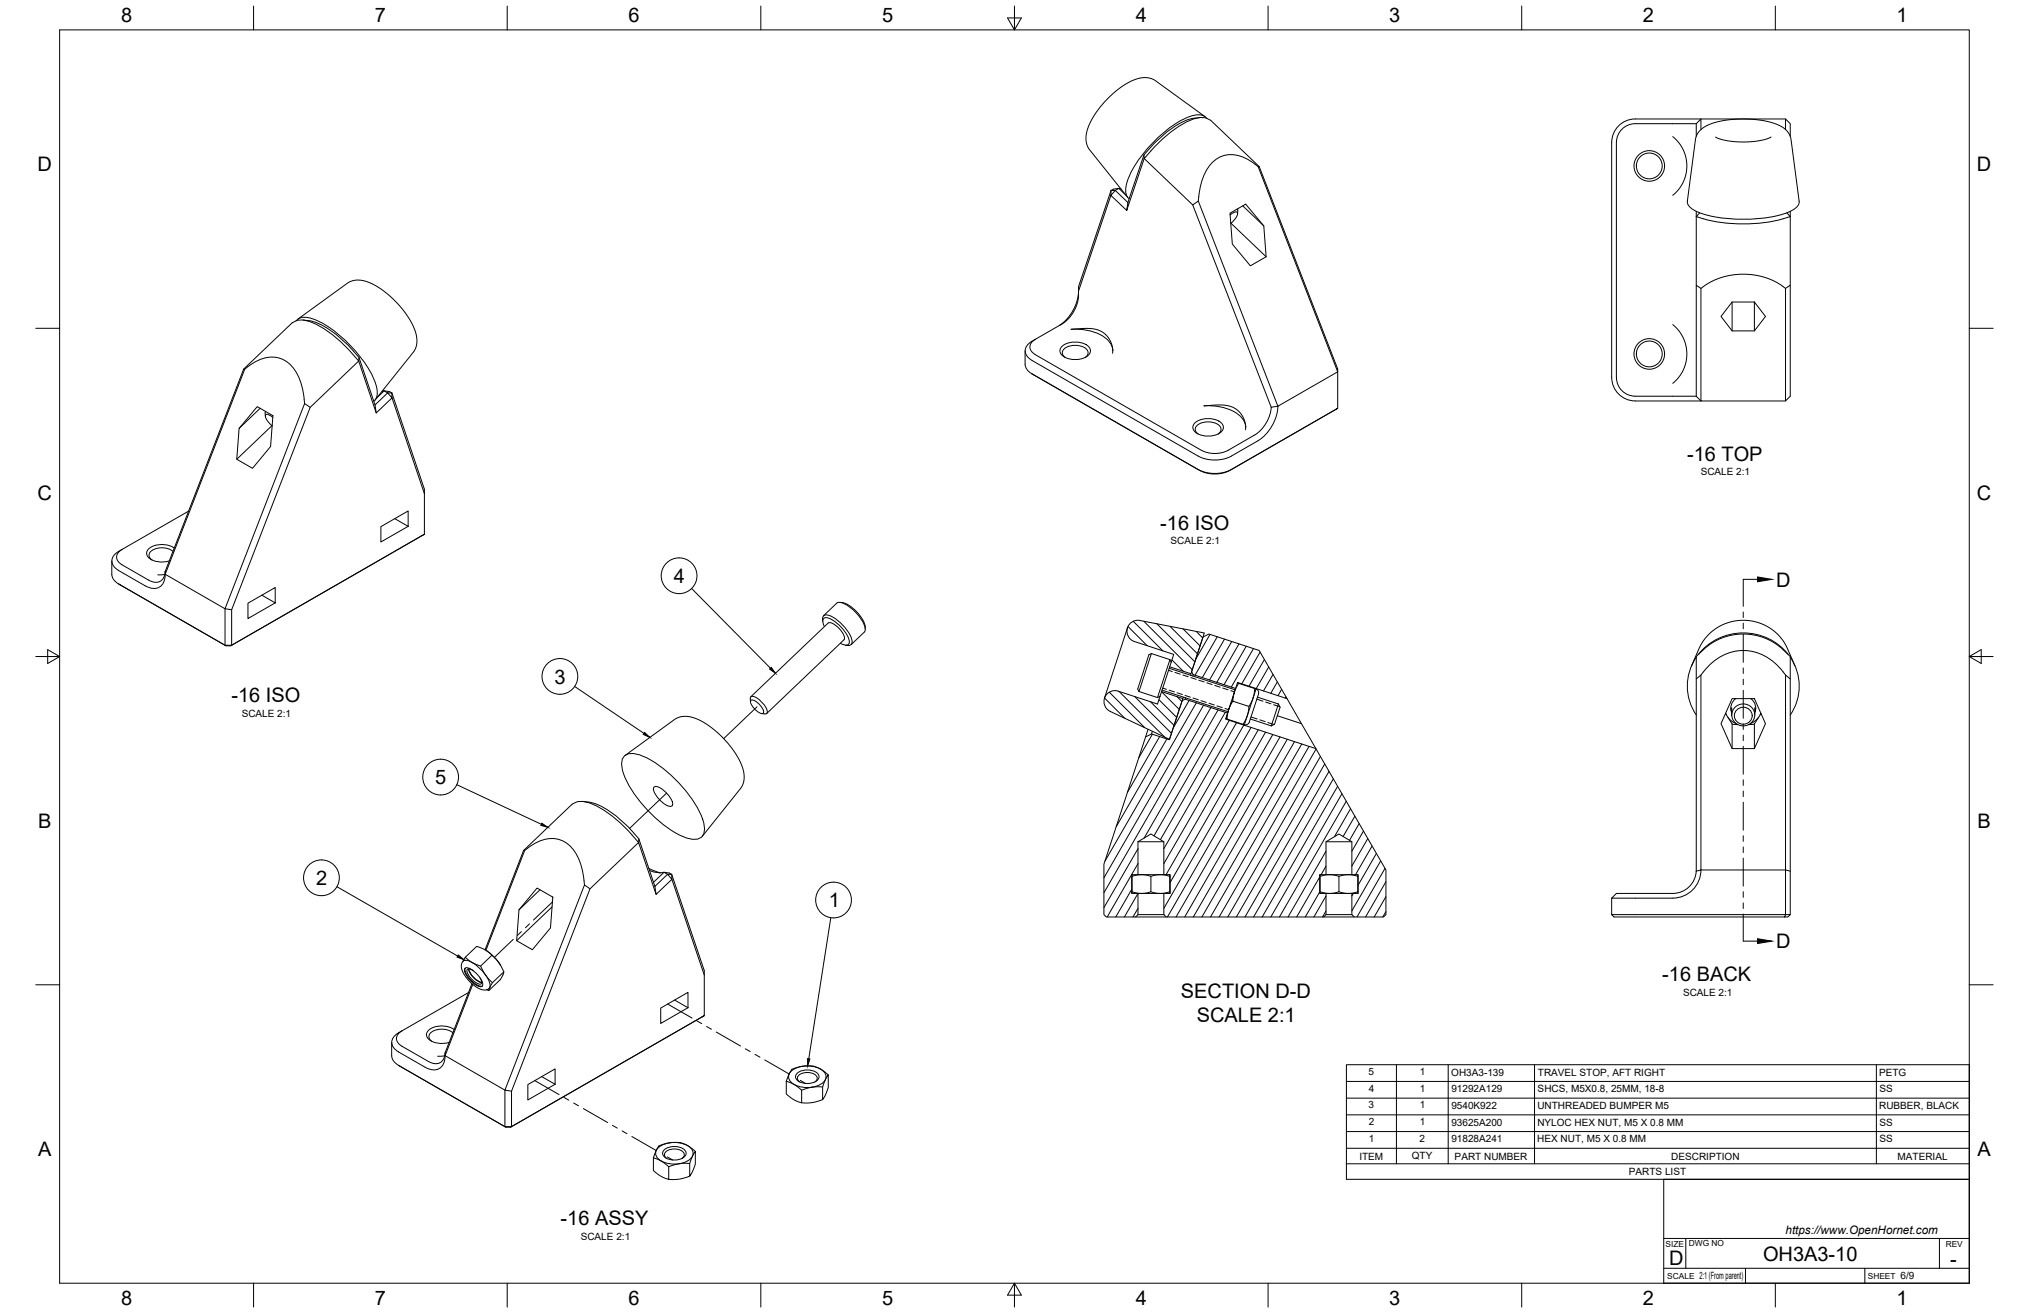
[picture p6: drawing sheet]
<svg xmlns="http://www.w3.org/2000/svg" width="864mm" height="559mm" viewBox="0 0 864 559" stroke-linecap="round" stroke-linejoin="round" font-family="sans-serif">
<!-- layer: Visible -->
<g fill="none" stroke="#000" stroke-width=".43">
<path d="M510.7 50a26.5 26.5 0 0 0-16.2 8l-7.6 7.9-6.8 20.3M512.8 49.6l-21.1-15.3-1.7-.9-1.7-.3-4.3 .4-4.1 1.8-4.8 3.3-4.7 4.5-3.9 4.8-3.1 5.5-1.1 4 .2 3.7 1.3 2.7 16.2 20.2M513.6 50.3a5.8 5.8 0 0 0-6.8-.8 52.5 52.5 0 0 0-23 19.7 21.6 21.6 0 0 0-4.6 12.7 3.9 3.9 0 0 0 1.4 2.7M712 58.1l2.6 2.7 1.7 2.7 1.2 3.4 .5 3.3-.3 3.5-1.2 3.7-1.9 3-2.6 2.7M722 52.6h-26a8 8 0 0 0-8 8v100a8 8 0 0 0 8 8h24.1a2.49 2.49 0 0 1 3.1 1.3l.8 .7h-28a10 10 0 0 1-10-10v-100a10 10 0 0 1 10-10h64l2 2v5.4M723.6 55.5l2.5-1.8 3.3-1.4 5-1.1 5.5-.5 5.8 .1 5.4 .6 4.7 1.3 3.2 1.6 2.1 2.1 1.1 2.3 3.6 26.9a4.9 4.9 0 0 1-3.9 4.4 61.2 61.2 0 0 1-39.8 0l-2.7-1.8a3.1 3.1 0 0 1-1.2-2.6l3.4-26.2 .6-2zM724 55.1v-4.5l-2 2v5.4M730.2 58.3l1.7 .8 2.7 .7 6.6 .6 7-.4 3.5-.8 2.1-.9M760 50.6v4.5M486.9 65.9l.1 1.6a51.9 51.9 0 0 1 21.4-17l1.3-.3a6.8 6.8 0 0 1 5.6 1l20.7 19.7 33.4 86.1v1.2l-33.9-87.3h.5M534.2 69.9a14.8 14.8 0 0 0-14.4-3.3 16.3 16.3 0 0 0-8.8 12.5l-1 6.5 33.9 87.3 25.5-14.7v15.6M534.2 69.9l1.3 1"/>
<path d="M472.8 83.2l6.8 6.4M472.9 81.1l1.8-.1-1.9 2.2zM476.2 80.2l-2.3 .3-1 .6-13.9 40.9v1.9l13.8-40.7M476.2 80.2l-1.5 .8 5.4 5.2M476.2 80.2l3.1 2.9M476.2 80.2l.9 .2M480.1 86.2l-.5 3.4 7.4-22.1 20.7 19.7M510 85.6l-2.3 1.6 33.4 86.1M523.5 90.7l6.7-3.8 7.7 9.3 1 13.1-6.7 3.8-7.7-9.2zM523.6 91.5l1.9-1.2h1.1a5.2 5.2 0 0 1-2.8 4.8M523.9 95l15 14.3M526.7 88.9l.1 2.1"/>
<path d="M529 87.6l8.9 8.6M722 90v31.4M723.4 90.6l-1.4 1.6 3 .9M760.5 90.6l1.5 1.6a66.1 66.1 0 0 1-37 .9M762 90v78.6l-2 2v-47.9l2-1.3M126.1 136.5a5.8 5.8 0 0 1 6.8-.9 52.5 52.5 0 0 1 23 19.8 21.6 21.6 0 0 1 4.6 12.6 3.9 3.9 0 0 1-1.4 2.8M126.8 135.8l21.2-15.3 2.8-1.2 3.8 .1 5.2 2.1 4.7 3.3 4.8 4.5 3.6 4.4 3 5.2 1.5 4.6-.2 3.8-1.3 2.7-16.2 20.2M129 136.2a26.5 26.5 0 0 1 16.2 8l4.1 3.9 3.5 4 6.8 20.2M459 123.9a15.5 15.5 0 0 1-7 14l-11.4 6.5M459 124a18.8 18.8 0 0 1-8.1 14.5M712 138.2l2.6 2.6 1.7 2.7 1.2 3.4 .5 3.3-.3 3.6-1.2 3.6-1.9 3-2.6 2.7M724 122.7l-2-1.3v47.2"/>
<path d="M725 122l-1 .7v47.9h36M725 122a29.8 29.8 0 0 1 35 .7M737.2 128.5h9.5l4.7 6.2-4.7 6.1h-9.5l-4.7-6.1zM737.2 128.5v12.3M746.7 128.5v12.3M104.2 157.1h-.5l-33.4 86.1M152.8 152.1l-.1 1.5a51.7 51.7 0 0 0-21.4-16.9l-1.3-.3a6.9 6.9 0 0 0-5.6 1l-20.7 19.7M436.3 149.3v5.7M436.3 155a5 5 0 0 0 3 4.1M439.2 159.1l.8 .4M439.2 159.1l71.5 41.1a14.1 14.1 0 0 0 12.7 0l46-26.4-45.3 26M439.2 153.4l70.7 40.7"/>
<path d="M440.6 144.4a5.9 5.9 0 0 0-4.2 5.3 5 5 0 0 0 2.9 3.7M440.6 150.9l70.8 40.7a12.5 12.5 0 0 0 11.3 0l11.3-6.5M440.7 144.4a3.4 3.4 0 0 0-2.4 3.3 3.4 3.4 0 0 0 2.4 3.2M452.3 147.2a9.4 9.4 0 0 1 11.3 .5 2.96 2.96 0 0 1-2.2 4.6 9.5 9.5 0 0 1-9.7-1.4 2.47 2.47 0 0 1 .6-3.7zM453.4 152.1a2.34 2.34 0 0 1-1.2-2.3 2.34 2.34 0 0 1 1.7-2 7.4 7.4 0 0 1 9.1 1.6 2.2 2.2 0 0 1-1.1 2.7M473.6 149.3a9.5 9.5 0 0 0-7.3-7.7 25.6 25.6 0 0 0-10.4-1.5l8.1-.3 2.5 .4 2.6 1 1.9 1.7 1.7 2.5 .8 2.3v2.6M109.5 173.1l6.7 3.8-1 13.1-7.7 9.3-6.7-3.8 1-13.2zM110.7 173.8l-8.9 8.5M112.8 175.8l.1 1.3M113 175.1l-.1 .7M116.1 177.7l-1.9-1.3-1.1 .1a5.2 5.2 0 0 0 2.8 4.7M129.6 171.7a23.5 23.5 0 0 0-7.1-17.5 12.6 12.6 0 0 0-15.3 .6l-3 2.3-33.9 87.3 25.5 14.7v15.5l-45.3-26.1a5 5 0 0 1-2.9-4"/>
<path d="M132 173.4l-2.4-1.7-33.8 87.4 2.8 .4M159.6 172.3l.5 3.4M163.5 166.3l2.3 .4 1 .5 13.8 41v19.2M163.5 166.3l1.5 .9M163.5 166.3l-3.1 3M163.5 166.3l-.9 .2M165 167.2h1.8l.1 2.1zM165 167.2l-5.4 5.1M508.9 179.8a9.4 9.4 0 0 1 11.2 .5 2.96 2.96 0 0 1-2.1 4.6 9.5 9.5 0 0 1-9.7-1.5 2.47 2.47 0 0 1 .6-3.6zM541.1 173.3a15.7 15.7 0 0 1-7.1 11.8M543.9 172.9l-2.8 .4M543.9 172.9a18.7 18.7 0 0 1-8.5 14.7l-11.3 6.5"/>
<path d="M115.7 181.2l-14.9 14.3M510 199.8a15.6 15.6 0 0 0 14.1 0M510 194.1a15.6 15.6 0 0 0 14.1 0M510 184.7a2.34 2.34 0 0 1-1.3-2.3 2.34 2.34 0 0 1 1.7-2 7.4 7.4 0 0 1 9.1 1.5 2.2 2.2 0 0 1-1.1 2.8M530.2 181.8a9.5 9.5 0 0 0-7.3-7.7 25.6 25.6 0 0 0-10.4-1.4l8-.3 3 .5 2.2 .9 1.9 1.6 1.6 2.4 .9 2.6v2.5M80.3 217.5l-28.4 16.3M180.6 210.1l-13.7-40.8-6.8 6.4-7.4-22.1-20.7 19.8-33.4 86.1v15.1h-2.8l.4 .2M47.6 238.7v5.8M50.5 234.7a4.3 4.3 0 0 0-2.9 4 4.3 4.3 0 0 0 2.9 4.1l11.3 6.5a5.1 5.1 0 0 0 7.9-1.5l.5-2.1 .1-2.5M51.9 233.9l-1.4 .8M52 233.8a3.4 3.4 0 0 0-2.4 3.3 3.4 3.4 0 0 0 2.4 3.3l11.2 6.5a4.3 4.3 0 0 0 4.8 .6 4.3 4.3 0 0 0 2.3-4.3M73.6 234.7a7.8 7.8 0 0 0-9.7 .3l-.5 1.5 .4 1 .9 .8"/>
<path d="M74.2 233.3a9 9 0 0 0-11.5 1.1 3.2 3.2 0 0 0 2.7 4.2l3.8 .6 2.9-.5M162.1 224.1l11.6-6.6v6.5l-11.6 6.7zM168 220.7l5.7 3.3M50.5 248.5l45.7 26.3h2l82.4-47.4-82.4 47.4M51.2 248.9h.1M70.1 244.5l-3 .1M105.5 256.7l11.6-6.7v6.6l-11.6 6.6zM111.4 253.3l5.7 3.3M357.5 256.4l1 .1M358.5 256.5a15.3 15.3 0 0 1 9.7 10.1M350.2 264.4a2.01 2.01 0 0 1 1.1-2.7 13.5 13.5 0 0 1 8.8 6 7.4 7.4 0 0 1 2.4 6.4l-.9 .6h-.7M350.5 262l5.6-5.3a3.9 3.9 0 0 1 4.3 .8 16.4 16.4 0 0 1 7.9 10.5l-.4 1-5.6 5.3"/>
<path d="M350.9 266.7l-.6-1.6a1.62 1.62 0 0 1 .4-2 1.62 1.62 0 0 1 2 0 15.5 15.5 0 0 1 8.8 10.2 1.47 1.47 0 0 1-2.3 1.1l-1.5-.6M359.9 274.6l1 .1M368.2 266.6l.1 1.1M479.9 267.2l-9.8 29.9M490.1 278.2l-1.1 .5-4.8 14.5 .6 1.1M490.1 278.2l-5.3 16.1M490.1 278.2l7.9 2.5M722 279.7a21.7 21.7 0 0 0 0 24.6M722.8 278.6a24.6 24.6 0 0 1 38.4 0M725 276.5l-3 2.9v9.5M725 276.5a24.9 24.9 0 0 1 34 0l3 2.9v109.9M762 279.7a21.7 21.7 0 0 1 0 24.6"/>
<path d="M319.4 298.7l-.1-1.4a1.1 1.1 0 0 1 .8-1 1.1 1.1 0 0 1 1.2 .3 10 10 0 0 1 5.3 6.4 .82 .82 0 0 1-1 .8M319.6 296.5l32.9-31.3a4.8 4.8 0 0 1 4.7 2.3 4.8 4.8 0 0 1 2 4.8l-32.9 31.3M319.6 298a4.6 4.6 0 0 1 4.4 2.7l.9 1.6-.1 1.2a4.6 4.6 0 0 1-4.3-2.6l-1-1.7zM484.8 294.3l7.9 2.6M493.7 296.3l-1 .6M494.4 294.3l9 3-5.6 17.4-25.3-11.9a4.6 4.6 0 0 1-2.3-5.9 4.6 4.6 0 0 1 5.8-2.7l16.7 5.4 1-3.3M494.6 293.7l28.1 9.2M497.6 284.4l28.1 9.2M498 280.7l-5.3 16.2M498 280.7l.5 1.1M498.5 281.8l-4.8 14.5M498.5 281.8l1.1-3.3-16.7-5.5a4.6 4.6 0 0 1-3.1-5.6 4.6 4.6 0 0 1 5.4-3.3l27.4 5.3-5.7 17.3-9.1-2.9"/>
<path d="M503.7 296.7l-.3 .6M504.6 297l-.2 .6M506.9 286.7l-.2 .7M507.8 287.1l-.1 .6M524.7 298.4l6.9 2.3M525.4 294.4l-.4 1.6a11.6 11.6 0 0 1-1.9 5.6l-.2 .4zM525.9 293l-18.1-5.9-.6-1.2 4.8-14.8 2.5-1.3 21.4 7 11.9 20.5M526.7 290.6l21.1 6.7 12.3 21.3M526.7 290.6l.5 .2-1.8 3.6zM527.2 290.8l6.9 2.3M534.6 293.2l1 .8 .1 1.3M534.6 293.2l-5 15.2"/>
<path d="M534.6 293.2l-.5-.1-.4 2.8-1 2.7a14.4 14.4 0 0 0-1.8 5.8l-1.8 3.9 .5 .1M535.2 296.7l8.9 2.9M535.7 295.3l-3.9 11.7a1.74 1.74 0 0 1-2.2 1.4M544.1 299.6l-3 9.3M544.1 299.6l.7 1.4-.1 .6-2.2 6.6-1.4 .7M720 283.4l3.8-8.7 2-3.1 1.7-1.9 3.2-2.5 3.3-1.7 3.9-1.1 3.3-.4 3.4 .1 3.9 .9 3.8 1.7 3.3 2.3 2.5 2.6 1.7 2.5 4.2 9.3M724 287.3l-2 1.6v81.9l2-.6M725 286l-1 1.3v82.9h36v19.1h-74l1 .9h74l1-.9h-2l-.4 .9M725 286a20.1 20.1 0 0 1 28-5.7 26.8 26.8 0 0 1 7 7M737.2 297.3h9.5l4.7 10.7-4.7 10.6h-9.5l-4.7-10.6zM738.8 297.3a4.9 4.9 0 0 0-1.7 5.9M745.2 297.3a4.9 4.9 0 0 1 1.7 5.9"/>
<path d="M762 288.9l-2-1.6v82.9l2 .6M324.2 303.7l1.3 .1M488.7 310.4l-1.1 3.2M490.5 311.2l-.4 1.2M521.7 305.9l38.4 12.7 29.8 51.6v19.1l-1 .9h-12.5l-1-.9v-9.1M522.2 306l6.9 2.3M522.5 303.5l-18.1-5.9-1.2 .6-5.5 16.6-7.6-2.4-2.5 1.2-17.7 54.2v21.5l1 .9h12.5l1-.9v-9.1M522.9 302l-.7 4-.5-.1zM532.2 306l8.9 2.9M543.7 304.6l10.2 3.4M734.4 303.6l.4 .6M734.5 303.5l1.9 2.9 2.6 1.6"/>
<path d="M735.4 305.2l.7 1.1a2.73 2.73 0 0 0 3.6 2.1M736.7 301.3l.4 1.9M737.1 301.2v3.1M737.2 308.1v10.5M738.2 301.3a4.8 4.8 0 0 1 7.1-.6 4.8 4.8 0 0 1 0 7.1 4.8 4.8 0 0 1-7.1-.5 4.5 4.5 0 0 1 0-6zM746.7 308.1v10.5M746.9 301.2v3.1M747.3 301.3l-.4 1.9M748.5 305.2l-.6 1.1a2.81 2.81 0 0 1-3.4 2.1h-.3M749.5 303.5l-2 2.9-2.6 1.6M749.5 303.6l-.3 .6M265.9 321.6a7.3 7.3 0 0 1 7.8 .2 54.1 54.1 0 0 1 25.4 26.9l.4 1.5a5.5 5.5 0 0 1-1.7 6.6 12.2 12.2 0 0 1-10.3-2.4 55.2 55.2 0 0 1-22.1-25.2l-.5-1.5a5.9 5.9 0 0 1 1-6.1z"/>
<path d="M266.1 321.5l21-15.3 3.2-1.3 3.6 .2 4.8 1.9 4.5 2.9 5.1 4.7 3.9 4.8 3 5.2 1.4 4.3v3.6l-1.5 3.2-16.1 20.2M278.3 335.1a2.75 2.75 0 0 1 3.4 .7 10.1 10.1 0 0 1 4.6 6.6 1.24 1.24 0 0 1-2.1 .6 10.8 10.8 0 0 1-6.1-7.5zM248.1 341.1a26.5 26.5 0 0 1 16.3 8l4 3.9 3.5 4 6.8 20.2M271.9 357l-.1 1.6a51.6 51.6 0 0 0-21.4-17l-1.3-.3a6.9 6.9 0 0 0-5.6 1l-20.7 19.7M484.4 358.2l5.5-3.3 5.5 3.3v14.1M484.4 358.2h11M484.4 358.2v14.1M564.4 358.2h11M222.8 362h.5M222.8 362l-16.3 42.2M224.6 361l-1.3 1-16.5 42.5M224.6 361a14.8 14.8 0 0 1 14.4-3.4 16.3 16.3 0 0 1 8.8 12.5l.8 4.7"/>
<path d="M228.6 378l6.7 3.8-1 13.1-7.7 9.3-6.7-3.9 1-13.1zM229.8 378.7l-8.9 8.5M248.6 374.8l.2 1.8M251.1 378.3l-2.3-1.7-33.9 87.4 2.8 .4M276.2 369.6l5 1.9M276.5 370.5a9.6 9.6 0 0 0 6.1 .7M278.7 377.2l.6 3.4M282.6 371.2l2.3 .4 1 .5 13.9 41v19.1M282.6 371.2l1.5 .9M282.6 371.2l-4.4 4.3M284.1 372.1h1.8l.1 2.1zM284.1 372.1l-5.4 5.1"/>
<path d="M481.9 372.3v7.9M481.9 372.3h16M481.9 372.3v7.9h16M481.9 373l3.5-.7 2.4 .1 2.1 .6v6.5l-3.6 .7-2.3-.1-2.1-.6M489.9 373l3.5-.7 2.4 .1 2.1 .6v6.5l-3.6 .7-2.3-.1-2.1-.6M497.9 372.3v7.9M497.9 379.5v.7M497.9 372.3v.7M561.9 372.3v7.9M561.9 372.3h16M561.9 372.3v7.9h16M561.9 373l3.5-.7 2.4 .1 2.1 .6v6.5l-3.5 .7-2.4-.1-2.1-.6"/>
<path d="M564.4 372.3v-14.1l5.5-3.3 5.5 3.3v14.1M569.9 373l3.5-.7 2.4 .1 2.1 .6v6.5l-3.5 .7-2.4-.1-2.1-.6M577.9 372.3v7.9M577.9 379.5v.7M577.9 372.3v.7M724 370.2a12 12 0 0 1-12 12h-26l2-2h24a10 10 0 0 0 10-9.4M235 386l-15.1 14.3M483.4 390.2h13M484.4 389.3h11M495.4 380.2v9.1l1 .9h67l1-.9v-9.1M563.4 390.2h13M564.4 389.3h11"/>
<path d="M686 382.2v7.1M197 409.2l1.1-1.8 1.9 1.6 2.4 1.3a3.5 3.5 0 0 1 3.2 3l2.9 3.9a1.06 1.06 0 0 1 .7 1.6l-.7 1.4M197 409.2a2.48 2.48 0 0 1 3.2 0 16.7 16.7 0 0 1 8.4 10.1l-.4 1.3-2 .8-2.5-.8-2.6-1.7-2.5-2.7-1.7-2.7-.6-2.4zM197.8 412.2a2.62 2.62 0 0 1 3.3 .7 9.7 9.7 0 0 1 4.4 6.3 .96 .96 0 0 1-1.4 .7 10.4 10.4 0 0 1-6.4-7.3zM198 412a5.7 5.7 0 0 0 2.4 5.1 5.7 5.7 0 0 0 4.9 2.5M198.1 407.4l4.8-4.6 2.8 1.1 2.1 1.2 2.9 2.6 1.6 2M199.4 412.3a8.1 8.1 0 0 0 5.6 5.9M199.6 412.3a8.2 8.2 0 0 0 5.4 5.8M200.9 418.7l-11.5 29.4M201.2 419l-11.8 30.3 25.5 14.7v15.5l-45.3-26.1M201.5 413.2l-1.9-.9a1.08 1.08 0 0 0-1 .8 1.08 1.08 0 0 0 .4 1.2 8.3 8.3 0 0 0 5.5 4.6l.5-.9-.7-1.9M207.2 404.7l2.5 2 2.6 3"/>
<path d="M209.4 406.5l-4.8 4.6M212.3 409.7l1 1.5a3.8 3.8 0 0 1 1 3l-1.4 2.7-4.8 4.6M212.3 409.7l.7 1M213 410.7v.1M214.4 413.6l-4.8 4.6M299.8 415l-13.8-40.8-6.7 6.4-7.5-22-20.7 19.7-33.4 86.1v15.1h-2.8l.4 .2M171.1 438.7a3.4 3.4 0 0 0-2.4 3.3 3.4 3.4 0 0 0 2.4 3.2M192.8 439.5a7.8 7.8 0 0 0-9.8 .4l-.4 1.5 .3 .9 .9 .9M193.3 438.2a9 9 0 0 0-11.5 1 3.2 3.2 0 0 0 2.8 4.3l3.7 .6 2.9-.5M199.4 422.4l-29.8 17.2a4.3 4.3 0 0 0-2.9 4 4.3 4.3 0 0 0 2.9 4.1l11.4 6.5a5.1 5.1 0 0 0 7.8-1.5l.6-2.1v-2.5M208.5 420.2l-.2 .4a.69 .69 0 0 1-.3 .8 .69 .69 0 0 1-.9-.2M281.2 429l11.6-6.7v6.6l-11.6 6.7z"/>
<path d="M287.1 425.6l5.7 3.3M166.7 443.6v5.7a5 5 0 0 0 3 4.1M169.6 453.4l.7 .4M170.3 453.8h.1M170.3 453.8l45 25.9h2l82.5-47.5-82.5 47.5M171 445.3l11.4 6.5a4.3 4.3 0 0 0 4.8 .5 4.3 4.3 0 0 0 2.2-4.2M189.3 449.3l-3 .2M230.6 458.2l5.7 3.3M336.7 455.9a11.2 11.2 0 0 1 14.3 .6 3.6 3.6 0 0 1-2.5 5.4 11.4 11.4 0 0 1-12.3-1.9l-.5-1.1v-1.2zM339.4 456.7a7.1 7.1 0 0 1 8.8 .5 2.63 2.63 0 0 1-2.5 3.7 6.2 6.2 0 0 1-7-2.1 1.96 1.96 0 0 1 .7-2.1zM352.5 457.5v5.3l-1 2.9-1.4 2.3v-5.4l1.3-3.3zM352.5 457.5l-3.1-2.4-2.9-1.3-3.1-.2-3.7 .6a5.3 5.3 0 0 0-4.5 4.6l-.5 1.4v5.4l3.1 2.4 3.4 1.3v-5.3l-3.1-2.4-3.4-1.4"/>
<path d="M224.7 461.6l11.6-6.7v6.6l-11.6 6.6zM340.3 460.4a1.96 1.96 0 0 1-.8-2.2 1.96 1.96 0 0 1 1.9-1.4 5.4 5.4 0 0 1 6.4 1.7 1.79 1.79 0 0 1-.9 1.9M350.1 468l-4.7 1.3h-4.2M350.1 462.6l-4.2 .1-4.7 1.3M280.1 488.5a11.2 11.2 0 0 1 14.3 .6 3.6 3.6 0 0 1-2.5 5.4 11.4 11.4 0 0 1-12.3-1.9l-.5-1.2v-1.2zM282.8 489.2a7.1 7.1 0 0 1 8.9 .5 2.63 2.63 0 0 1-2.6 3.8 6.2 6.2 0 0 1-7-2.1 1.96 1.96 0 0 1 .7-2.2zM283.8 493a1.96 1.96 0 0 1-.9-2.2 1.96 1.96 0 0 1 1.9-1.4 5.4 5.4 0 0 1 6.4 1.6 1.79 1.79 0 0 1-.9 2M293.6 495.2h-4.3l-4.7 1.3M296 490v5.4l-1.2 3-1.2 2.1v-5.3l1.1-3.2zM296 490l-3.3-2.4-2.8-1.2-3.1-.2-3.7 .6a5.3 5.3 0 0 0-4.5 4.6l-.5 1.4v5.4l3.1 2.3 3.4 1.4v-5.4l-3-2.3-3.5-1.4M293.6 500.5l-4.8 1.4h-4.2"/>
<circle cx="702" cy="70.6" r="6.5"/>
<circle cx="702" cy="70.6" r="5.5"/>
<circle cx="702" cy="150.6" r="6.5"/>
<circle cx="702" cy="150.6" r="5.5"/>
<circle cx="742.1" cy="304.6" r="3.7"/>
</g>
<!-- layer: Tweak Trail -->
<g fill="none" stroke="#000" stroke-width=".43">
<path d="M322.2 300.8l-14.2 13.5M283.7 337.5l-15.8 15.1M218.5 399.8l-8.1 7.6M221.9 396.5l-1.7 1.6M225.4 393.2l-1.8 1.6M235.1 383.9l-8 7.7M284.2 427.3l10.4 6M296.6 434.5l2.1 1.2M300.7 436.9l2.1 1.1M304.9 439.2l10.3 6M227.6 459.9l10.4 6M317.2 446.4l2.1 1.1"/>
<path d="M321.4 448.7l2 1.2M325.5 451.1l10.4 6M340.6 459.8l2.3 1.3M240 467l2.1 1.2M244.2 469.4l2 1.2M248.3 471.8l10.3 5.9M260.7 478.9l2 1.2M264.8 481.3l2.1 1.2M268.9 483.7l10.4 5.9M284 492.4l2.3 1.3"/>
</g>
<!-- layer: Hidden -->
<g fill="none" stroke="#000" stroke-width=".43">
<path d="M494.9 292.9l1.6 .5M497.4 285.3l1.5 .5M497.6 293.8l2.3 .7M500.1 286.2l2.2 .7M501 294.9l2.3 .7M503.5 287.3l2.2 .7M504.4 296l2.2 .7M506.9 288.4l2.2 .7M507.8 297.1l2.3 .7M510.3 289.5l2.2 .7M511.2 298.2l2.2 .7M513.7 290.6l2.2 .7"/>
<path d="M514.6 299.3l2.2 .7M517.1 291.7l2.2 .8M520.4 292.8l2.3 .8M523.9 293.9l1.5 .5M534.9 297.6l2.7 .8M538.7 298.8l2.3 .7M542.1 299.9l2.6 .9M518 300.4l2.2 .8M521.4 301.5l1.5 .5M532.5 305.1l2.6 .9M536.2 306.4l2.3 .7M539.6 307.5l2.6 .8"/>
</g>
<!-- layer: Border -->
<g fill="none" stroke="#000" stroke-width=".43">
<path d="M25.4 12.7h812.8v533.4h-812.8zM107.9 2.6v10.1M215.9 2.6v10.1M323.8 2.6v10.1M428.8 7.6h5.9l-2.9 5.1zM431.8 2.6v10.1M539.7 2.6v10.1M647.7 2.6v10.1M755.6 2.6v10.1M15.2 139.7h10.2M838.2 139.7h10.1M15.2 279.4h10.2"/>
<path d="M20.3 276.5l5.1 2.9-5.1 3zM838.2 279.4l5.1-2.9v5.9zM838.2 279.4h10.1M15.2 419.1h10.2M838.2 419.1h10.1M107.9 546.1v10.2M215.9 546.1v10.2M323.8 546.1v10.2M431.8 546.1l2.9 5.1h-5.9zM431.8 546.1v10.2M539.7 546.1v10.2M647.7 546.1v10.2"/>
<path d="M755.6 546.1v10.2"/>
</g>
<!-- layer: Parts Lists -->
<path d="M573.1 453.1h265.1v48.8h-265.1zM594.4 453.1v42.2M616.4 453.1v42.2M653.1 453.1v42.2M798.6 453.1v42.2M573.1 474.5h265.1M573.1 467.4h265.1M573.1 460.2h265.1M573.1 495.3h265.1M573.1 488.7h265.1M573.1 481.6h265.1" fill="none" stroke="#000" stroke-width=".43"/>
<!-- layer: Balloons -->
<g fill="none" stroke="#000" stroke-width=".43">
<path d="M294.4 250.5l33.5 33.9M244.6 292.2l29.5 19.9M194.4 334l36 16.8M143.4 377.4l51.4 29.5M353.6 390.6l-9.4 60"/>
<circle cx="289" cy="245" r="7.6"/>
<circle cx="238.3" cy="287.9" r="7.6"/>
<circle cx="187.5" cy="330.7" r="7.6"/>
<circle cx="136.8" cy="373.6" r="7.6"/>
<circle cx="354.8" cy="383" r="7.6"/>
</g>
<path d="M327.6 284.7l.7-.7 1.8 2.6zM274.4 311.7l2.2 2.1-2.8-1.3zM230.6 350.4l2.6 1.7-3-.8zM195.1 406.4l2.3 2-2.9-1.1zM343.7 450.5l1 .2-1 2.9z" fill="#000" stroke="#000" stroke-width=".43"/>
<!-- layer: Hatching -->
<g fill="none" stroke="#000" stroke-width=".43">
<path d="M480.1 266.7l8.2 8.1M482.4 264.4l12.5 12.6M486.9 264.4l20.6 20.6M492.4 265.5l16.2 16.1M498 266.6l11.7 11.7M503.6 267.7l7.2 7.2M509.1 268.7l2.8 2.8M515 270l-6 10.5M518.1 271l-9.5 16.4M521.2 272l-9.5 16.4M524.3 273l-9.5 16.4M527.3 274l-9.4 16.4"/>
<path d="M530.4 275l-9.4 16.4M533.5 276.1l-9.4 16.3M536.3 277.5l-7.8 13.5M470.1 297.1l8.6 8.6M472.1 294.6l15.1 15.1M476.3 294.3l19.4 19.4M483 296.5l15.6 15.6M489.7 298.6l10 10.1M493.3 297.8l7.5 7.5M494.4 294.4l7.5 7.6M498.8 280.9l4.8 4.8M501 296.5l2 2.1"/>
<path d="M506.1 298.1l-6.7 11.7M509.2 299.1l-38.9 67.4M538.2 280.7l-6.6 11.4M540 283.9l-5.3 9.2M541.8 287l-4 7.1M543.7 290.2l-2.8 4.9M545.5 293.4l-1.6 2.7M547.3 296.6l-.3 .5M490.5 312.5l-5.8 10M493.6 313.5l-13.7 23.7M496.7 314.5l-21.6 37.3M512.3 300.1l-42.4 73.5"/>
<path d="M515.4 301.2l-45.5 78.7M518.4 302.2l-31.4 54.5M521.5 303.2l-30.3 52.5M523.2 306.6l-29.3 50.8M526.3 307.6l-30.9 53.6M529.4 308.6l-34 58.9M532.5 309.6l-36.2 62.7M535.6 310.6l-37.5 64.9M538.6 311.6l-43.2 75M541.7 312.6l-44.8 77.6M544.8 313.6l-44.2 76.6M547.9 314.6l-43.6 75.6"/>
<path d="M551 315.6l-43.1 74.6M554.1 316.7l-42.5 73.5M557.1 317.7l-41.9 72.5M560.2 318.8l-41.3 71.4M562 322l-39.4 68.2M563.8 325.1l-37.6 65.1M565.7 328.3l-35.8 61.9M567.5 331.5l-33.9 58.7M569.3 334.7l-32.1 55.5M571.2 337.8l-30.3 52.4M573 341l-28.4 49.2M574.8 344.2l-6.8 11.9"/>
<path d="M576.7 347.4l-5 8.6M578.5 350.5l-4.1 7.2M580.3 353.7l-4.9 8.6M582.2 356.9l-6.8 11.7M481.7 378.5l-6.8 11.7M484.4 361.2l-14.5 25.1M484.4 367.5l-13.1 22.7M561.7 373.3l-9.8 16.9M561.7 379.7l-6.1 10.5M564.4 362.3l-16.2 27.9M564.4 368.7l-2.1 3.6M584 360.1l-7 12.2"/>
<path d="M585.8 363.2l-7.7 13.5M587.7 366.4l-12.3 21.3M589.5 369.6l-11.9 20.6M589.9 375.3l-8.7 14.9M484.4 380.3l-5.8 9.9M484.4 386.6l-2.2 3.6M564.4 381.4l-5.2 8.8M564.4 387.7l-1.5 2.5M576 380.3l-.6 1M589.9 381.6l-5 8.6M589.9 388l-1.3 2.2"/>
</g>
<!-- layer: Section Lines -->
<g fill="none" stroke="#000" stroke-width=".43">
<path d="M748.1 246.6h-6.1v11.5M742 260.5v2.3M742 265.2v2.4M742 270v11.9M742 284.3v2.3M742 289v2.4M742 293.8v11.9M742 308.1v2.4M742 312.8v2.4M742 317.6v11.9M742 331.9v2.4M742 336.6v2.4"/>
<path d="M742 341.4v11.9M742 355.7v2.4M742 360.4v2.4M742 365.2v11.9M742 379.5v2.4M742 384.3v2.4M742 389v11.5h6.1"/>
</g>
<path d="M748.1 245.6l6.1 1-6.1 1zM748.1 399.5l6.1 1-6.1 1.1z" fill="#000" stroke="#000" stroke-width=".43"/>
<!-- layer: Titleblock -->
<path d="M708.1 501.9h130.1v44.2h-130.1zM708.1 539.8h130.1M708.1 527.1h130.1M717.5 527.1v12.7M742.9 539.8v6.3M793.7 539.8v6.3M825.5 527.1v12.7" fill="none" stroke="#000" stroke-width=".43"/>
<g font-size="8.5">
<text x="51.6" y="9.4">8</text>
<text x="159.5" y="9.4">7</text>
<text x="267.5" y="9.4">6</text>
<text x="375.4" y="9.3">5</text>
<text x="483.4" y="9.4">4</text>
<text x="591.3" y="9.4">3</text>
<text x="699.3" y="9.4">2</text>
<text x="807.2" y="9.4">1</text>
<text x="16" y="72.9">D</text>
<text x="841.4" y="72.9">D</text>
<text x="718" y="196">-16 TOP</text>
<text x="16" y="212.6">C</text>
<text x="841.4" y="212.6">C</text>
<text x="493.9" y="225.5">-16 ISO</text>
<text x="286.8" y="248.1">4</text>
<text x="756.1" y="249.6">D</text>
<text x="235.9" y="290.9">3</text>
<text x="98.5" y="298.9">-16 ISO</text>
<text x="185.2" y="333.7">5</text>
<text x="16.2" y="352.3">B</text>
<text x="841.7" y="352.3">B</text>
<text x="134.5" y="376.6">2</text>
<text x="352.7" y="386.1">1</text>
<text x="756.1" y="403.6">D</text>
<text x="707.5" y="417.6">-16 BACK</text>
<text x="502.6" y="424.5">SECTION D-D</text>
<text x="509.4" y="434.8">SCALE 2:1</text>
<text x="16.2" y="492">A</text>
<text x="841.7" y="492">A</text>
<text x="238.6" y="521.5">-16 ASSY</text>
<text x="710.4" y="538.4">D</text>
<text x="750.4" y="536.7">OH3A3-10</text>
<text x="830.1" y="538.8">-</text>
<text x="51.6" y="555.5">8</text>
<text x="159.5" y="555.5">7</text>
<text x="267.5" y="555.5">6</text>
<text x="375.4" y="555.4">5</text>
<text x="483.4" y="555.5">4</text>
<text x="591.3" y="555.5">3</text>
<text x="699.3" y="555.5">2</text>
<text x="807.2" y="555.5">1</text>
</g>
<text font-size="5" x="760" y="525.2">https://www.OpenHornet.com</text>
<g font-size="4.3">
<text x="723.9" y="202.2">SCALE 2:1</text>
<text x="498.2" y="231.7">SCALE 2:1</text>
<text x="102.9" y="305">SCALE 2:1</text>
<text x="716.3" y="423.8">SCALE 2:1</text>
<text x="582.5" y="457.5">5</text>
<text x="604.4" y="457.5">1</text>
<text x="617.7" y="457.8">OH3A3-139</text>
<text x="654.6" y="457.8">TRAVEL STOP, AFT RIGHT</text>
<text x="799.8" y="457.8">PETG</text>
<text x="582.6" y="464.6">4</text>
<text x="604.4" y="464.6">1</text>
<text x="617.7" y="464.8">91292A129</text>
<text x="654.5" y="464.9">SHCS, M5X0.8, 25MM, 18-8</text>
<text x="800" y="464.9">SS</text>
<text x="582.5" y="471.7">3</text>
<text x="604.4" y="471.7">1</text>
<text x="617.7" y="472">9540K922</text>
<text x="654.3" y="471.9">UNTHREADED BUMPER M5</text>
<text x="799.8" y="472">RUBBER, BLACK</text>
<text x="582.6" y="478.8">2</text>
<text x="604.4" y="478.8">1</text>
<text x="617.7" y="479.1">93625A200</text>
<text x="654.3" y="479.1">NYLOC HEX NUT, M5 X 0.8 MM</text>
<text x="800" y="479.1">SS</text>
<text x="582.7" y="485.9">1</text>
<text x="604.2" y="485.9">2</text>
<text x="617.7" y="486.2">91828A241</text>
<text x="654.3" y="486.2">HEX NUT, M5 X 0.8 MM</text>
<text x="800" y="486.2">SS</text>
<text x="578.6" y="493.5">ITEM</text>
<text x="600.9" y="493.4">QTY</text>
<text x="619.1" y="493.5">PART NUMBER</text>
<text x="711.3" y="493.5">DESCRIPTION</text>
<text x="807.7" y="493.5">MATERIAL</text>
<text x="693.3" y="500.1">PARTS LIST</text>
<text x="247.2" y="527.6">SCALE 2:1</text>
<text x="723.4" y="544.5">2:1 (From parent)</text>
<text x="809" y="544.5">6/9</text>
</g>
<g font-size="3.5">
<text x="708.9" y="530.9">SIZE</text>
<text x="718.9" y="530.5">DWG NO</text>
<text x="828.2" y="530.9">REV</text>
<text x="709.6" y="544.2">SCALE</text>
<text x="795" y="544.2">SHEET</text>
</g>
</svg>
